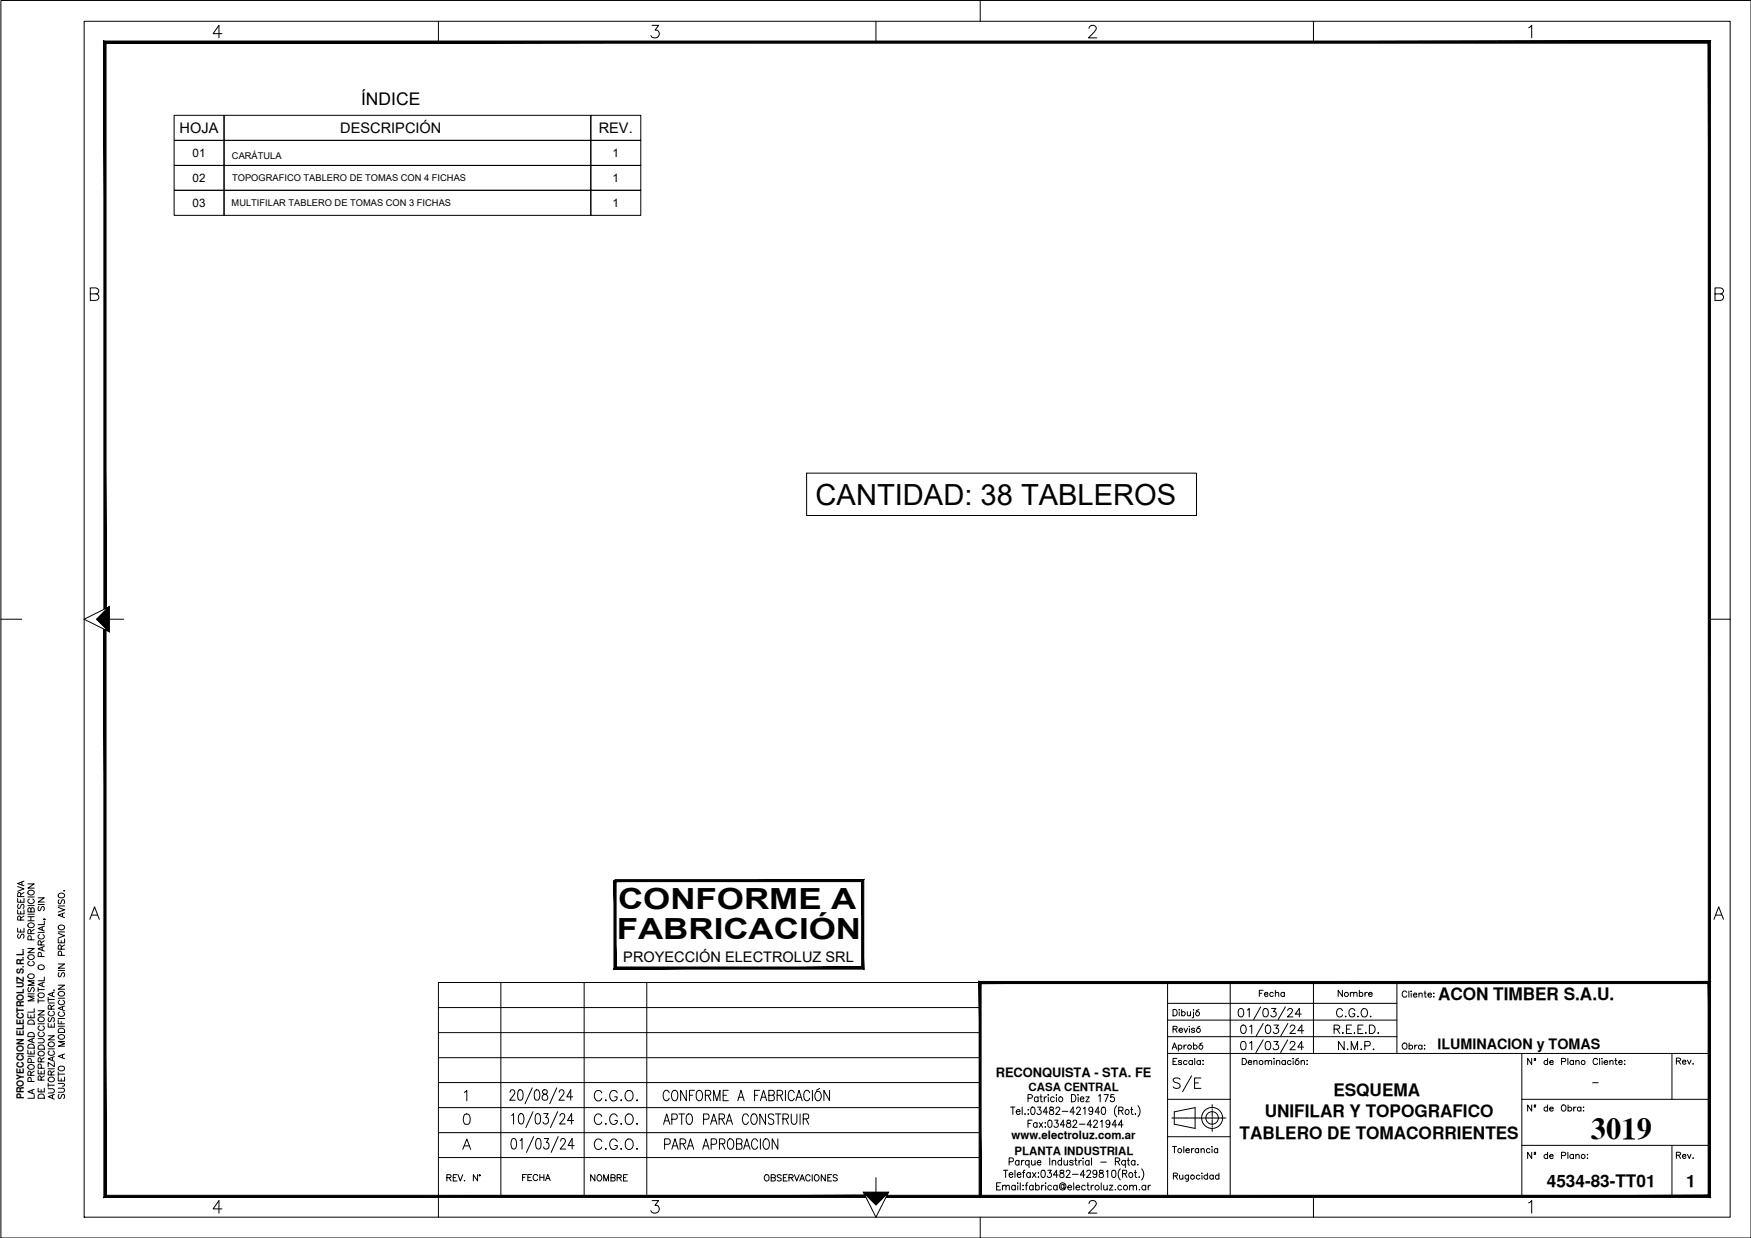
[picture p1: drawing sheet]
<svg xmlns="http://www.w3.org/2000/svg" width="420mm" height="297mm" viewBox="0 0 420 297" stroke-linecap="round" stroke-linejoin="round" font-family="sans-serif">
<!-- layer: TEXTO -->
<path d="M41.8 27.7h12v6h-12zM41.8 33.7h12v6h-12zM41.8 39.7h12v6h-12zM53.8 27.7h88v6h-88zM53.8 33.7h88v6h-88zM53.8 39.7h88v6h-88zM141.8 33.7h12v6h-12zM141.8 27.7h12v6h-12zM141.8 39.7h12v6h-12zM41.8 45.7h12v6h-12zM53.8 45.7h88v6h-88zM141.8 45.7h12v6h-12z" fill="none" stroke="#000" stroke-width=".24"/>
<!-- layer: GRILLA-MEC -->
<g fill="none" stroke="#000" stroke-width=".24">
<path d="M20.2 5.1h395v286.9h-395zM53.3 8.1h-2.2l1.4-2v3M105.2 5.1v5M156.5 6.1h1.5l-.8 1.1a.97 .97 0 0 1 1 1.1 .97 .97 0 0 1-1.3 .8l-.4-.1-.3-.5M210.2 5.1v5M261.3 6.8v-.1a.93 .93 0 0 1 1.2-.6l.3 .2a.62 .62 0 0 1 .1 .9l-1.7 1.9h2M315.2 5.1v5M366.8 6.7l.7-.6v3M21.7 70.5h1.3a.79 .79 0 0 0 .7-.8l-.3-.5-.4-.1h-1.3v3h1.3a.79 .79 0 0 0 .7-.6 .79 .79 0 0 0-.3-.9l-.4-.1M411.5 70.5h1.3a.79 .79 0 0 0 .8-.8l-.3-.5-.5-.1h-1.3v3h1.3a.79 .79 0 0 0 .8-.6 .79 .79 0 0 0-.3-.9l-.5-.1M410.2 148.6h5M22 219.6h1.4"/>
<path d="M411.7 219.6h1.4M21.5 220.6l1.2-3 1.1 3M411.3 220.6l1.1-3 1.2 3M53.3 290.1h-2.2l1.4-2v3M105.2 287v5M156.5 288.1h1.5l-.8 1.1a.97 .97 0 0 1 1 1.1 .97 .97 0 0 1-1.3 .8l-.4-.2-.3-.4M261.3 288.8l.2-.4a.95 .95 0 0 1 1.6 .2v.3l-.5 .7-1.4 1.5h2M315.2 287v5M366.8 288.6l.7-.5v3"/>
</g>
<!-- layer: 0 -->
<g fill="#000" stroke="#000" stroke-width=".24">
<path d="M23.2 148.6l3-3v6zM207.2 286.1h6l-3 3z"/>
<path d="M24.9 9.8v136.3h.5zM24.9 9.8l.5 .6v135.7zM24.9 9.8l.5 .6 385-.6zM25.4 10.4l385-.6-.5 .6zM410.4 9.8l-.5 .6 .5 276.9zM409.9 10.4l.5 276.9-.5-.5zM212.7 287.3h197.7l-.5-.5zM212.7 286.8h197.2l-197.2 .5z"/>
<path d="M147.6 211.1v.4l59.7-.4zM147.6 211.5l59.7-.4-.5 .4zM206.8 211.5l.5 21v-21.4zM206.8 211.5l.5 21-.5-.5zM147.3 232.5h60l-.5-.5zM147.8 232h59l-59.5 .5zM147.3 211.3v21.2l.5-.5zM147.3 211.3h.5v20.7z"/>
<path d="M24.9 287.3h182.8v-.5zM24.9 287.3l.5-.5h182.3zM24.9 151.1v136.2l.5-.5zM24.9 151.1h.5v135.7z"/>
</g>
<g fill="none" stroke="#000" stroke-width=".24">
<path d="M.2 .1h420v296.9h-420zM235.2 .1v5M193.5 113.5h93.6v10.2h-93.6zM.2 148.6h5M26.2 145.6l-6 3 6 3M26.2 145.6l-3 3 3 3M26.2 145.6v6M26.2 148.6h3.5M4.2 218.3v1h1.6v-1M4.2 215.5v1h1.6v-1M4.2 212.7l1.6 .6-1.6 .6M4.4 217l-.2 .3 .2 .7 .4-.2 .5-.8h.2l.3 .3-.3 .7"/>
<path d="M5 215.1l-.2-.9h-.4l-.2 .9h1.6M5 215.9v.6M5 218.7v.6M5.2 211.6v.7M5.8 211.4l-1.6 .6 1.6 .5M5.8 219.8l-.8 .5M5.8 214.2l-.8 .4M6.7 212.1h1.5l-1.5 1h1.5M6.7 219.9h1.5M6.7 219.4h1.5M6.7 217.3h1.5M6.7 215.2h1.5"/>
<path d="M6.8 213.9a.75 .75 0 0 1 .9-.3 .75 .75 0 0 1 .4 .8 .75 .75 0 0 1-.9 .3 .75 .75 0 0 1-.4-.8zM7.1 215.7a.62 .62 0 0 0-.3 .9 .62 .62 0 0 0 .8 .2 .56 .56 0 0 0 .6-.4 .56 .56 0 0 0-.4-.7M7.4 218.2l.3-.4 .3 .1 .2 .3v.6h-1.5l.2-.9h.4l.1 .9M7.4 219.9v1M9.1 215.4h1.5l-1.5 1h1.5M9.1 217h1.5M9.4 217.5l-.3 .4 .1 .5 .2 .1 .3-.1 .3-.7 .4-.2 .2 .4-.2 .6M14 217.7l1.5 .6-1.5 .5M14 217.4h1.5M14.1 214.6a.75 .75 0 0 1 .9-.3 .75 .75 0 0 1 .4 .9 .75 .75 0 0 1-.9 .2 .75 .75 0 0 1-.4-.8zM14.2 215.9l-.2 .3 .2 .7 .4-.2 .3-.8h.2h.2l.2 .3-.2 .7M15 219.2v.7"/>
<path d="M15.3 213.7h.2zM15.5 219l-1.5 .6 1.5 .6M4.2 222.7v.9h1.6v-.9M4.4 224.1l-.2 .4 .2 .6 .4-.1 .4-.8 .1-.1h.2l.3 .4-.3 .6M5 220.8l-.1-.9-.4-.1-.3 .3v.7h1.6M5 223v.6M6.7 227.6h1.5l-1.5 1h1.5M6.7 238.4h1.5M6.7 220.9h1.5M6.8 233.9a.75 .75 0 0 1 .9-.3 .75 .75 0 0 1 .4 .9 .75 .75 0 0 1-.9 .3 .75 .75 0 0 1-.4-.9zM6.8 229.3a.75 .75 0 0 1 .9-.2 .75 .75 0 0 1 .4 .8 .75 .75 0 0 1-.9 .3 .75 .75 0 0 1-.4-.9zM6.8 221.7a.74 .74 0 0 1 .9-.3 .74 .74 0 0 1 .4 .9 .74 .74 0 0 1-.9 .3 .74 .74 0 0 1-.4-.9z"/>
<path d="M6.9 236.9l-.2 .4 .2 .6 .4-.1 .5-.9a.57 .57 0 0 1 .4 .5 .57 .57 0 0 1-.2 .5M7.1 230.7a.54 .54 0 0 0-.4 .6 .54 .54 0 0 0 .6 .4 .61 .61 0 0 0 .8-.2 .61 .61 0 0 0-.1-.8h-.2M7.4 224l-.1-.8-.3-.2-.3 .4v.6h1.5M7.5 225.5l-.1-.9h-.5l-.2 .9h1.5M8.2 239h-1.5l1.5 .6-1.5 .5h1.5M8.2 235.3h-1.5l1.5 .6-1.5 .5h1.5M8.2 223l-.8 .5M9.1 236.9v1M9.1 239.6v1.1M9.1 237.4h1.5M9.1 223.7h1.5M9.2 238.5a.74 .74 0 0 1 .9-.3 .74 .74 0 0 1 .4 .9 .75 .75 0 0 1-.9 .3 .75 .75 0 0 1-.4-.9z"/>
<path d="M9.4 231.6a.72 .72 0 0 1 .8-.1 .72 .72 0 0 1 .3 .9 .69 .69 0 0 1-.9 .2 .69 .69 0 0 1-.2-1zM9.5 224.2a.55 .55 0 0 0-.4 .6 .55 .55 0 0 0 .6 .5h.4a.55 .55 0 0 0 .5-.5 .55 .55 0 0 0-.3-.6M9.9 226.7l-.1-.8-.4-.2-.2 .2-.1 .8h1.5M9.9 229.5v-.8l-.5-.2-.2 .2-.1 .8h1.5M10.1 222.4v.8M10.1 227.3v.7M10.1 235.9v.7M10.5 220.5v.2v-.2l.4 .2M10.6 235.7l-1.5 .5 1.5 .6M10.6 234.4v.9h-1.5M10.6 227.1l-1.5 .6 1.5 .5M10.6 222.2l-1.5 .6 1.5 .6"/>
<path d="M10.6 221v.9h-1.5M10.6 225.7l-.7 .5M11.6 239.3v1M11.6 239.8h1.4M12.6 238.2v.8M12.9 237.6h.1zM13 238l-1.4 .6 1.4 .6M14 236.4h1.5l-1.5 .9h1.5M14 231.3h1.5l-1.5 1h1.5M14 225.3v.9h1.5v-.9M14 223.9l1.5 .6-1.5 .6M14 239.5h1.5"/>
<path d="M14 232.9h1.5M14 223.6h1.5M14.1 238.2a.74 .74 0 0 1 .9-.3 .74 .74 0 0 1 .4 .8 .74 .74 0 0 1-.9 .3 .74 .74 0 0 1-.4-.8zM14.2 233.4l-.2 .3 .2 .7 .4-.2 .3-.7 .4-.1 .2 .3-.2 .7M14.2 222.1a.71 .71 0 0 1 1-.1 .71 .71 0 0 1 .1 1 .71 .71 0 0 1-1 .1 .71 .71 0 0 1-.1-1zM14.7 227.7l-.1-.8-.3-.2-.3 .4v.6h1.5M14.7 225.7v.5M14.8 229.2l-.2-.9-.3-.1-.3 .4v.6h1.5M15.5 226.7l-.8 .5M120.2 235.7v51.3M140.2 235.7v51.3M155.2 235.7v51.3"/>
<path d="M235.2 235.7h-130v51.3M280.2 235.7v51.1M295.2 235.7v51.1M315.2 235.7v17.1M335.2 235.7v17.1M337.6 238.1a.57 .57 0 0 0-.7-.3 .57 .57 0 0 0-.4 .5v.4a.57 .57 0 0 0 .4 .6 .57 .57 0 0 0 .7-.4M338.1 237.8v1.5M338.6 237.8v.1zM338.6 238.3v1M339.1 238.7h.9a.45 .45 0 0 0-.7-.4 .45 .45 0 0 0-.1 .7l.3 .3 .5-.3M340.5 238.5l.3-.2h.4v1M340.5 238.3v1"/>
<path d="M341.7 238.3h.5M341.9 237.8l.1 1.4 .3 .1M342.6 238.7h.9a.48 .48 0 0 0-.5-.4 .48 .48 0 0 0-.5 .5 .48 .48 0 0 0 .5 .5l.5-.3M344 238.3h.1zM344 239.1v.2zM6.7 252v.9h1.5v-.9M6.7 243.3v.9h1.5v-.9M6.7 253.4h1.5M6.8 255.7a.75 .75 0 0 1 .9-.3 .75 .75 0 0 1 .4 .9 .75 .75 0 0 1-.9 .3 .75 .75 0 0 1-.4-.9zM6.8 245a.84 .84 0 0 1 1.4 .2v.5h-1.5zM6.9 250.6a.83 .83 0 0 1 .9 0 .83 .83 0 0 1 .4 .9h-1.5zM6.9 247.8l.4-.1 .7 .1 .2 .9h-1.5z"/>
<path d="M7.4 258l-.1-.8-.3-.2-.3 .4v.6h1.5M7.4 243.7v.5M7.4 252.3v.6M7.5 259.5l-.1-.9-.2-.1-.4 .1-.1 .9h1.5M7.5 254.9l-.1-.8-.2-.2-.4 .2-.1 .8h1.5M7.7 249.3v.7M8.2 249.1l-1.5 .6 1.5 .5M8.2 242v.9h-1.5M8.2 257l-.8 .5M9.1 256.7v1h1.5v-1M9.1 249.2h1.1l.4 .5-.1 .3-.3 .2h-1.1M9.1 242.5h1.5l-1.5 1h1.5"/>
<path d="M9.1 245.6h1.5M9.1 240.1h1.5M9.2 252.5a.71 .71 0 0 1 1-.3 .71 .71 0 0 1 .2 1 .74 .74 0 0 1-.9 .1 .74 .74 0 0 1-.3-.8zM9.2 251a.83 .83 0 0 1 1.4 .2v.5h-1.5zM9.2 244.3a.71 .71 0 0 1 1-.3 .71 .71 0 0 1 .2 1 .74 .74 0 0 1-.9 .1 .74 .74 0 0 1-.3-.8zM9.5 247.6a.57 .57 0 0 0-.4 .7 .57 .57 0 0 0 .6 .4h.4a.57 .57 0 0 0 .5-.4 .57 .57 0 0 0-.3-.7M9.5 246.2a.55 .55 0 0 0-.4 .6 .55 .55 0 0 0 .6 .4h.4a.55 .55 0 0 0 .5-.4 .55 .55 0 0 0-.3-.6M9.9 259.2l-.1-.9-.4-.2-.2 .2-.1 .9h1.5M9.9 254.8l-.1-.9-.4-.1-.2 .1-.1 .9h1.5M9.9 257.1v.6M9.9 256.3v-.9l-.3-.1-.4 .1-.1 .9h1.5M10.6 258.1l-.7 .5"/>
<path d="M10.6 253.8l-.7 .5M11.6 248.5h1.4l-1.4 1h1.4M11.6 245.5v1h1.4v-1M11.6 259.9v.9M11.6 256.4h1.4M11.6 251.7h1.4M11.6 240.7h1.4M11.6 258.7a.67 .67 0 0 1 1.1-.3 .67 .67 0 0 1 0 1.1 .67 .67 0 0 1-.8 0 .67 .67 0 0 1-.3-.8zM11.8 250.1a.69 .69 0 0 1 .9-.1 .69 .69 0 0 1 .1 1 .69 .69 0 0 1-.9 .1 .69 .69 0 0 1-.1-1zM11.8 244.2l-.2 .3 .2 .6 .3-.1 .4-.8 .5 .1v.7l-.2 .1M11.9 252.2a.61 .61 0 0 0-.3 .8 .61 .61 0 0 0 .9 .2 .55 .55 0 0 0 .5-.4 .55 .55 0 0 0-.3-.6M11.9 242.6a.7 .7 0 0 0 .1 1.2 .7 .7 0 0 0 1-.5v-.4l-.3-.3"/>
<path d="M12.3 257.9l-.2-.9h-.4l-.1 .9h1.4M12.3 242.1l-.1-.8-.5-.1-.1 .9h1.4M12.3 245.9v.6M12.6 253.7v.8M13 254.9v1l-1.4-1v1M13 253.5l-1.4 .6 1.4 .6M13 256.9l-.7 .6M13 241.2l-.7 .5M14 260h1.3l.2 .4-.5 .2M14 258.4v1h1.5v-1M14 244.7v.9h1.5M14 257.7h1.5"/>
<path d="M14 257.2v1M14 246.2h1.5M14 244.4h1.5M14.1 256.1a.75 .75 0 0 1 .9-.3 .75 .75 0 0 1 .4 .9 .75 .75 0 0 1-.9 .2 .75 .75 0 0 1-.4-.8zM14.1 247a.84 .84 0 0 1 1.4 .2v.5h-1.5zM14.2 248.4a.69 .69 0 0 1 1-.2 .69 .69 0 0 1 .1 1 .69 .69 0 0 1-1 .1 .69 .69 0 0 1-.1-.9zM14.4 242.8a.54 .54 0 0 0-.4 .6 .54 .54 0 0 0 .6 .5 .63 .63 0 0 0 .8-.2 .63 .63 0 0 0-.1-.8l-.2-.1M14.4 240a.54 .54 0 0 0-.4 .6 .54 .54 0 0 0 .6 .5 .61 .61 0 0 0 .7-.2 .61 .61 0 0 0 0-.8l-.2-.1M14.7 245.1v.5M14.7 258.8v.6M15 241.6v.7M15 253.1v.7"/>
<path d="M15.5 252.9l-1.5 .5 1.5 .6M15.5 249.9h-1.5l1.5 .5-1.5 .6h1.5M15.5 241.4l-1.5 .5 1.5 .6M105.2 259.7h130M105.2 253.8h130M105.2 247.8h130M105.2 241.8h130M280.2 240.7h55M280.2 244.8h55M280.2 248.7h55M280.2 252.8h130M281.3 251.7l.5-1.5 .6 1.5"/>
<path d="M281.5 246.9h.8l.1-.5-.9-.2v1.5M281.5 242.2h.5a.84 .84 0 0 1 .5 .8 .84 .84 0 0 1-.5 .7h-.5zM281.5 251.2h.7M282 246.9l.4 .8M282.4 253.9h-.9v1.5M282.7 250.9a.47 .47 0 0 1 .7 0 .47 .47 0 0 1 0 .7 .47 .47 0 0 1-.7-.1M282.7 250.7v1.5M282.9 247.2h.9l-.1-.3a.47 .47 0 0 0-.7 0 .47 .47 0 0 0 .1 .7 .47 .47 0 0 0 .7-.1M283 242.2v.1zM283 242.8v.9M283.5 254.7l-.2-.2h-.5l-.1 .2 .8 .3v.4h-.7l-.1-.2M283.5 242.9a.47 .47 0 0 1 .7 0 .47 .47 0 0 1 0 .7 .47 .47 0 0 1-.7-.1"/>
<path d="M283.5 242.2v1.5M284.1 246.7l.4 1 .5-1M284.1 250.7v1M284.7 250.7l-.4 .1-.2 .3M284.8 254.7a.47 .47 0 0 0-.7-.1 .47 .47 0 0 0 0 .7 .47 .47 0 0 0 .7-.1M284.9 242.7l.1 1h.3l.4-.3M285.3 246.3h.2zM285.4 246.8v.9M285.7 242.7v1M286.1 254.7a.49 .49 0 0 0-.7-.1 .49 .49 0 0 0 0 .7 .49 .49 0 0 0 .7-.1M286.1 254.5v.9M286.4 250.9a.49 .49 0 0 1 .7-.1 .49 .49 0 0 1 0 .8 .49 .49 0 0 1-.7-.1"/>
<path d="M286.4 242.2v.1zM286.4 242.8l-.1 1.4h-.3M286.4 250.2v1.5M286.7 246.9l-.3-.2-.5 .2 .7 .4v.3l-.4 .1-.3-.2M286.7 253.9v1.5M287.7 242.2l-.7 .3M287.9 246.2l-.6 .3M288 254.7a.47 .47 0 0 0-.7-.1 .47 .47 0 0 0 0 .7 .47 .47 0 0 0 .7-.1M288 254.5v.9M288.5 250.2l-.7 .3M288.6 254.5h.2zM297.4 242.1a.59 .59 0 0 1 .9 .2 .93 .93 0 0 1 .1 1.2 .93 .93 0 0 1-1 .4 1.46 1.46 0 0 1 0-1.8z"/>
<path d="M297.9 250a.68 .68 0 0 1 1 .3 1 1 0 0 1-.7 1.6 1.08 1.08 0 0 1-.4-1.6zM298 246.1a.59 .59 0 0 1 .9 .2 .93 .93 0 0 1 .1 1.1 .93 .93 0 0 1-1 .4 1.46 1.46 0 0 1 0-1.7zM298.1 253.9h.5a.78 .78 0 0 1 .5 .8 .78 .78 0 0 1-.5 .7h-.5zM299.3 242.3l.5-.3v2M299.5 254.9h.9a.48 .48 0 0 0-.6-.4 .48 .48 0 0 0-.4 .4 .48 .48 0 0 0 .4 .5l.6-.2M299.8 250.3l.6-.4v2M299.9 246.3l.5-.4v2.1M300.9 254.7l.3-.2h.4v.9M300.9 254.5v.9M302.5 241.6l-1.7 3M303.1 249.5l-1.7 3M303.1 245.6l-1.7 3"/>
<path d="M303.3 242.1a.63 .63 0 0 1 .9 .2 1.39 1.39 0 0 1-.4 1.7h-.2a1.34 1.34 0 0 1-.3-1.9zM303.6 254.7l.3-.2h.4v.9M303.6 254.5v.9M303.9 250a.64 .64 0 0 1 .9 .3 1.01 1.01 0 0 1-.6 1.6 1.25 1.25 0 0 1-.3-1.9zM303.9 246.1a.63 .63 0 0 1 .9 .2 1.39 1.39 0 0 1-.4 1.7h-.2a1.34 1.34 0 0 1-.3-1.9zM304.3 254.7l.4-.2h.4v.9M305.1 242h1.1l-.6 .7a.67 .67 0 0 1 .5 1.1 .67 .67 0 0 1-1.2-.2M305.7 249.9h1l-.5 .7a.67 .67 0 0 1 .6 1 .67 .67 0 0 1-1.1 .2l-.2-.3M305.7 245.9h1l-.5 .8a.67 .67 0 0 1 .5 1.1 .67 .67 0 0 1-1.2-.2M305.7 253.9v.2zM305.7 254.5v.9M306.3 254.7l.3-.2h.4l.1 .9"/>
<path d="M306.3 254.5v.9M308.4 254.7a.49 .49 0 0 0-.7-.1 .49 .49 0 0 0 0 .7 .49 .49 0 0 0 .7-.1M308.4 254.5v.9M308.4 241.6l-1.7 3M309 242.5l.4-.5h.4l.3 .3-.2 .7-1 1h1.4M309 249.5l-1.7 3M309 245.6l-1.7 3M309.6 250.3l.2-.3 .5-.1 .3 .2 .1 .4-1.2 1.4h1.3M309.6 246.5l.4-.6h.3l.4 .4-.2 .7-1 1h1.4M309.8 254.7a.49 .49 0 0 0-.7-.1 .49 .49 0 0 0 0 .7 .49 .49 0 0 0 .7-.1M310.3 253.9v.2zM310.3 254.5v.9"/>
<path d="M311.6 253.9l-.7 .3M312.2 254.7l.3-.2h.4l.1 .9M312.2 254.5v.9M312.3 243.3h-1.5l1-1.3v2M312.8 251.2h-1.4l.9-1.3v2M312.8 247.3h-1.4l1-1.4v2.1M313.6 254.5h.1zM313.6 255.4h.1zM320.1 246.9l1.2-.1 .2-.5-.5-.4h-.9v2.1M320.8 246.9l.7 1.1M322.2 242.5a.74 .74 0 0 0-.9-.5 .74 .74 0 0 0-.6 .8 .83 .83 0 0 0 .3 1 .83 .83 0 0 0 1-.1l.2-.2M322.8 243.9h.2z"/>
<path d="M323.1 246.9h.8M324.3 245.9h-1.2v2.1M325.1 242.5a.72 .72 0 0 0-.9-.5 .72 .72 0 0 0-.5 .8 .83 .83 0 0 0 .2 1 .83 .83 0 0 0 1.1-.1l.1-.5h-.5M325.8 243.8l.2 .1-.2 .1zM325.8 246.9h.8M327 242.1a1 1 0 0 1 1.2 .7 1 1 0 0 1-.6 1.2 1.05 1.05 0 0 1-1-.7 1.05 1.05 0 0 1 .4-1.2zM327.1 245.9h-1.3v2.1M328.6 245.9h.7a1.08 1.08 0 0 1 .7 1.1 1.08 1.08 0 0 1-.7 1h-.7zM328.8 243.9h.2zM336.8 250.3a.7 .7 0 0 1 .8 .7 .7 .7 0 0 1-.8 .7l-.3-.5v-.4zM338.1 251a.47 .47 0 0 1 .7-.1 .47 .47 0 0 1 0 .7 .47 .47 0 0 1-.7-.1M338.1 250.3v1.4"/>
<path d="M339.5 250.8v.9M340.1 250.8a.45 .45 0 0 0-.6 .4M341.2 251a.47 .47 0 0 0-.7-.1 .47 .47 0 0 0 0 .7 .47 .47 0 0 0 .7-.1M341.2 250.8v.9M341.8 250.8h.1zM341.8 251.7h.1zM365.2 252.8v34M367.5 253.9v1.5l-.9-1.5v1.5M368.1 254.5h.4M371.3 254.7a.47 .47 0 0 0-.6-.1 .47 .47 0 0 0 0 .7 .47 .47 0 0 0 .6-.1M371.3 253.9v1.5M371.9 254.9h.8a.48 .48 0 0 0-.5-.4 .48 .48 0 0 0-.5 .4 .48 .48 0 0 0 .5 .5l.5-.2"/>
<path d="M374.7 254.7h.8l.2-.2-.1-.4-.9-.2v1.5M376.2 253.9v1.5M377.6 254.7a.49 .49 0 0 0-.8-.1 .49 .49 0 0 0 0 .7 .49 .49 0 0 0 .8-.1M377.6 254.5v.9M378.1 254.7l.2-.2h.5l.1 .9M378.1 254.5v.9M383.3 254.3a.55 .55 0 0 0-.6-.4 .55 .55 0 0 0-.4 .6v.4a.55 .55 0 0 0 .4 .5 .55 .55 0 0 0 .6-.3M383.8 253.9v1.5M384.3 254h.2zM384.4 254.5v.9M384.9 254.9h.9a.48 .48 0 0 0-.7-.3 .48 .48 0 0 0-.2 .6 .48 .48 0 0 0 .7 .2l.2-.2M386.3 254.7l.3-.2h.4l.1 .9"/>
<path d="M386.3 254.5v.9M387.5 254.5h.5M387.7 253.9v1.2l.1 .3h.3M388.4 254.9h.9a.45 .45 0 0 0-.7-.4 .45 .45 0 0 0-.1 .7l.3 .2 .5-.2M389.8 254.5h.1zM389.8 255.4h.1zM401.2 252.8v11M402.3 254.6l.8-.1 .2-.2-.1-.3-.9-.1v1.4M402.8 254.6l.5 .7M403.7 254.8h.8a.45 .45 0 0 0-.6-.4 .45 .45 0 0 0-.1 .7l.2 .2 .5-.2M404.9 254.4l.4 .9 .5-.9M406.3 255.2v.1z"/>
<path d="M7.7 261.6v.7M8.2 262.7v.8h-1.5M8.2 261.4l-1.5 .5 1.5 .6M9.1 261.1v.9h1.5v-.9M9.2 262.8a.83 .83 0 0 1 1.4 .2v.5h-1.5zM9.9 261.4v.6M11.6 261.2h1l.4 .4v.4l-.4 .2h-1M11.6 260.4h1.4M12.6 262.8v.7M13 262.6l-1.4 .5 1.4 .6M14 261.1h1.3l.2 .4-.1 .4-.3 .2h-1.1M14.2 262.6l-.2 .3 .2 .7 .4-.2 .5-.8h.2l.2 .3-.2 .7"/>
<path d="M105.2 271.8h130M105.2 265.8h130M105.2 277.7h130M242.1 278.8l.9-.1 .1-.7-1-.2v1.8M242.5 265.6h1M243 265.6v1.8M243.8 266.7h1a.47 .47 0 0 0-.5-.5 .47 .47 0 0 0-.5 .5l.1 .5 .3 .2 .6-.2M244.5 278.7a.5 .5 0 0 0-.7-.1 .5 .5 0 0 0 0 .8 .5 .5 0 0 0 .7-.1M244.5 278.4v1.2M245.1 278.4v1.2M245.3 265.6v1.8M245.7 278.4l-.3 .1-.3 .4"/>
<path d="M245.9 267.3h.1zM246.6 266.3h.2zM246.6 267.3h.2zM246.7 263.5l.9-.1 .1-.2v-.4l-1-.2v1.8M246.7 269.6h.6M246.9 278.7a.5 .5 0 0 0-.7-.1 .5 .5 0 0 0 0 .8 .5 .5 0 0 0 .7-.1M246.9 278.4v1.7M247.5 278.4l.1 1.1 .4 .1 .4-.3M247.5 265.7l.4-.1a1.07 1.07 0 0 1 0 1.8h-.2a1.28 1.28 0 0 1-.2-1.7zM247.7 268.8h-1v1.7M248.4 278.4v1.2M248.8 269.6a.51 .51 0 0 0-.7-.1 .51 .51 0 0 0 0 .8 .51 .51 0 0 0 .7-.1"/>
<path d="M248.8 269.4v1.1M248.9 278.9h.9l-.1-.3a.5 .5 0 0 0-.7 .1 .5 .5 0 0 0 .1 .7 .5 .5 0 0 0 .7-.1M249 265.6h.8l-.5 .7a.55 .55 0 0 1 .4 .9 .55 .55 0 0 1-.9-.1M249.1 263.4a.51 .51 0 0 0-.7 0 .51 .51 0 0 0 0 .7 .51 .51 0 0 0 .7 0M249.1 263.2v1.2M249.4 269.4l.8 1.1M249.5 263.2h.6M249.8 262.6v1.7l.3 .1M250.2 269.4l-.8 1.1M250.6 263.2v1.2M250.7 269.4h.2zM250.7 270.4h.2z"/>
<path d="M251.2 263.2l-.4 .1-.2 .4M251.4 266.8h-1.1l.7-1.2v1.8M251.5 262.6v.2zM251.5 263.3v1.1M251.6 268.8h.4a1.09 1.09 0 0 1 0 1.7h-.2a1.23 1.23 0 0 1-.2-1.7zM251.9 277.8v1.8M252 265.7v.5a.7 .7 0 0 1 .7 .3 .7 .7 0 0 1 0 .8 .54 .54 0 0 1-.9-.2 .54 .54 0 0 1 .5-.7l.4-.2 .1-.3a.54 .54 0 0 0-.8-.2zM252.5 278.8l.4-.4 .3 .1 .1 1.1M252.5 278.4v1.2M253 263.4a.51 .51 0 0 0-.8 0 .51 .51 0 0 0 0 .7 .51 .51 0 0 0 .8 0M253.1 268.8h.8l-.5 .6a.54 .54 0 0 1 .4 .9 .54 .54 0 0 1-.9-.1M253.4 266.1l.3-.5 .5 .2v.5l-.9 1.1h1"/>
<path d="M253.5 262.6v.2zM253.5 263.3v1.1M254.7 278.7a.5 .5 0 0 0-.7-.1 .5 .5 0 0 0 0 .8 .5 .5 0 0 0 .7-.1M254.7 277.8v1.8M254.9 266.6h1.3M255.3 278.4v.9a.38 .38 0 0 0 .6 .2l.3-.2M255.5 269.9h-1.1l.7-1.1v1.7M256.1 268.8l-.1 .4 .2 .2a.56 .56 0 0 1 .8 .5 .56 .56 0 0 1-.7 .6 .56 .56 0 0 1-.4-.7 .56 .56 0 0 1 .8-.4l.2-.4a.54 .54 0 0 0-.8-.2zM256.2 278.4v1.2M257.1 262.6a.92 .92 0 0 1 1 .6 .92 .92 0 0 1-.5 1.2h-.5zM257.5 269.2l.3-.4h.4l.2 .3-.1 .3-.9 1.1h1M257.5 278.7a.47 .47 0 0 0-.4-.3 .47 .47 0 0 0-.4 .3l.8 .6a.47 .47 0 0 1-.4 .3 .47 .47 0 0 1-.4-.3"/>
<path d="M257.9 266.8h-1.1l.7-1.2v1.8M257.9 278.4h.5M258.1 277.8v1.5l.4 .3M258.3 266.1l.3-.5 .6 .2v.5l-.9 1.1h1M258.7 262.6v.2zM258.7 263.3v1.1M258.9 278.4v1.2M259 269.7h1.4M259.2 263.7h.9l-.1-.4a.51 .51 0 0 0-.7 .1 .51 .51 0 0 0 .1 .8 .51 .51 0 0 0 .7-.1M259.5 278.4l-.3 .1-.3 .4M259.9 277.8v.2zM259.9 278.5v1.1"/>
<path d="M260 266l.4-.4v1.8M260.6 263.2h.8l-.8 1.2h.8M261.3 278.7a.5 .5 0 0 0-.7-.1 .5 .5 0 0 0 0 .8 .5 .5 0 0 0 .7-.1M261.3 278.4v1.2M261.9 277.8v1.8M262 269.9h-1.1l.7-1.1v1.7M262.2 266.2a.51 .51 0 0 1-.7 .4 .51 .51 0 0 1-.3-.7 .51 .51 0 0 1 .8-.2l.2 .5a.8 .8 0 0 1-.6 1.2l-.3-.2M262.4 269.2l.3-.4h.5l.1 .3v.3l-1 1.1h1.1M263.6 263l.4-.4v1.8M263.9 266.8h-1.1l.7-1.2v1.8M264.1 269.1l.4-.3v1.7M264.1 278.8h1.4"/>
<path d="M264.5 265.7l.3-.1a1.07 1.07 0 0 1 0 1.8h-.1a1.17 1.17 0 0 1-.2-1.7zM264.9 262.6h1l-.7 1.8M266.3 269.4a.49 .49 0 0 1-.7 .3 .49 .49 0 0 1-.1-.7 .49 .49 0 0 1 .7 0l.1 .4a.84 .84 0 0 1-.6 1.1l-.3-.3M267.3 262.6h-.7l-.1 .7a.57 .57 0 0 1 .8 .1 .57 .57 0 0 1-.1 .8 .57 .57 0 0 1-.8-.2M267.6 278.7l.9-.1 .2-.3-.1-.3-1-.2v1.8M267.9 265.3a1.99 1.99 0 0 0 0 2.7M268 269.9h-1.1l.7-1.1v1.7M268.1 278.7l.6 .9M268.4 266.5l1-.1 .1-.3-.1-.4-1-.1v1.8M269 266.5l.5 .9M269.5 269.9h-1.1l.7-1.1v1.7M270 278.7a.52 .52 0 0 0-.7-.1 .52 .52 0 0 0 0 .8 .52 .52 0 0 0 .7-.1"/>
<path d="M270 278.4v1.7M270.5 278.4h.5M270.7 277.8v1.5l.1 .2 .3 .1M271.3 266.2h.5M271.5 265.6v1.5l.1 .2 .3 .1M272.3 278.7a.5 .5 0 0 0-.7-.1 .5 .5 0 0 0 0 .8 .5 .5 0 0 0 .7-.1M272.3 278.4v1.2M272.4 267.2v.2zM273 279.4v.2zM273.1 265.3a1.99 1.99 0 0 1 0 2.7M280.2 263.8h15M280.2 272.7h15"/>
<path d="M281.2 268.3h.4M281.3 275.1h1M281.6 268.3h.1M281.8 266.8l5-1v4.9l-5-1zM281.8 275.1v1.5M281.8 268.3h.4M282.2 268.3h.1M282.4 268.3h.5M283 268.3h.4M283.5 268.3h.1M283.6 268.3h.4M284.1 275.1v1.5"/>
<path d="M284.1 268.3h.5M284.6 276h.8a.48 .48 0 0 0-.8-.2 .48 .48 0 0 0 .3 .8l.5-.2M284.6 268.3h.6M285.2 268.3h.1M285.4 268.3h.4M285.8 268.3h.1M285.9 275.6v1M286 268.3h.5M286.5 275.6l-.5 .2-.1 .2M286.6 268.3h.4M287.1 268.3h.1M287.2 268.3h.4"/>
<path d="M287.6 275.8a.48 .48 0 0 0-.7-.1 .48 .48 0 0 0 0 .7 .48 .48 0 0 0 .7 0M287.6 275.6v1M287.7 268.3h.5M288.2 275.9l.3-.3 .4 .1 .1 .9M288.2 275.6v1M288.2 268.3h.6M288.8 268.3h.1M289 268.3h.5M289.6 268.3h.5M290.2 268.3h.4M290.3 275.8a.48 .48 0 0 0-.7-.1 .48 .48 0 0 0 0 .7 .48 .48 0 0 0 .7 0M290.7 268.3h.1"/>
<path d="M290.8 268.3h.4M290.8 275.1v.1zM290.8 275.7v.9M290.9 265v.9M290.9 266.1v.3M290.9 266.6v1.3M290.9 268.1v.3M290.9 268.6v1.3M290.9 270.1v.3M290.9 270.6v.9M291.3 268.3h.5M291.8 268.3h.1"/>
<path d="M292 268.3h.4M292.2 275.8a.48 .48 0 0 0-.7-.1 .48 .48 0 0 0 0 .7 .48 .48 0 0 0 .7 0M292.2 275.6v1M292.4 268.3h.1M292.6 268.3h.5M293.2 268.3h.4M293.7 268.3h.1M293.8 268.3h.4M365.2 263.8h45M365.2 274.8h45M367.5 276.5v1.5l-.9-1.5v1.5M367.5 265.1v1.5l-.9-1.5v1.5"/>
<path d="M368.1 265.6h.4M368.1 277h.4M371.3 277.2a.48 .48 0 0 0-.7-.1 .48 .48 0 0 0 0 .7 .48 .48 0 0 0 .7 0M371.3 265.8a.47 .47 0 0 0-.6 0 .47 .47 0 0 0 0 .7 .47 .47 0 0 0 .6-.1M371.3 265.1v1.5M371.3 276.5v1.5M371.9 277.4h.8a.48 .48 0 0 0-.8-.2 .48 .48 0 0 0 .3 .8l.5-.2M371.9 266.1h.8a.48 .48 0 0 0-.5-.5 .48 .48 0 0 0-.5 .5 .48 .48 0 0 0 .5 .5l.5-.2M374.7 277.3l.9-.2 .1-.3-.4-.3h-.6v1.5M374.9 265.2a.7 .7 0 0 1 .9 .6 .7 .7 0 0 1-.9 .7l-.2-.4v-.6zM376.2 276.5v1.5M376.3 265.8a.49 .49 0 0 1 .7-.1 .49 .49 0 0 1 0 .8 .49 .49 0 0 1-.7-.1"/>
<path d="M376.3 265.1v1.5M377.6 277.2a.5 .5 0 0 0-.8-.1 .5 .5 0 0 0 0 .7 .5 .5 0 0 0 .8 0M377.6 277v1M377.6 265.6v1M378.1 277.3l.4-.3 .3 .1 .1 .9M378.1 277v1M378.2 265.6a.45 .45 0 0 0-.6 .5M379.3 265.8a.47 .47 0 0 0-.6 0 .47 .47 0 0 0 0 .7 .47 .47 0 0 0 .6-.1M379.3 265.6v1M379.9 265.7h.2zM379.9 266.5h.2zM380.8 277.1h.2z"/>
<path d="M380.8 277.9h.2zM401.2 274.9v12.1M402.3 277.2l.8-.1 .2-.4-.2-.2h-.8v1.4M402.8 277.2l.5 .7M403.7 277.4h.8a.46 .46 0 0 0-.7-.3 .46 .46 0 0 0 .1 .8h.3l.3-.2M404.9 277l.4 .9 .5-.9M406.2 277.9h.1zM107.2 282.6l.9-.1 .1-.4-.3-.3h-.7v1.6M107.7 282.6l.5 .8M108.8 282.6h.5M109.7 281.8h-.9v1.6h.9M109.9 281.8l.5 1.6 .6-1.6"/>
<path d="M111.4 283.3h.1zM114.6 281.8v1.6l-1-1.6v1.6M183.7 281.9a.7 .7 0 0 1 .9 .7 .7 .7 0 0 1-.9 .7l-.3-.5zM185 282.6l.9-.1 .2-.4-.4-.3h-.7v1.6l1-.2 .1-.3-.4-.3M187.5 282.1a.52 .52 0 0 0-.6-.3 .52 .52 0 0 0-.4 .4l1 .7v.3l-.4 .2-.6-.2M188 282.6h.6M188.9 281.8h-.9v1.6h.9M189.3 282.6l.9-.1 .1-.4-.3-.3h-.7v1.6M189.8 282.6l.5 .8M190.6 281.8l.6 1.6 .6-1.6M191.9 283.4l.6-1.6 .5 1.6M192.1 282.9h.7"/>
<path d="M194.4 282.2a.6 .6 0 0 0-.8-.3 .6 .6 0 0 0-.3 .9 .54 .54 0 0 0 .5 .6 .54 .54 0 0 0 .6-.4M194.9 281.8v1.6M195.7 281.9a.71 .71 0 0 1 .9 .7 .71 .71 0 0 1-.9 .7l-.3-.5zM198 281.8v1.6l-.9-1.6v1.6M198.6 282.6h.6M199.6 281.8h-1v1.6h1M200.9 282.1l-.2-.2a.53 .53 0 0 0-.8 .3l1 .7v.3l-.4 .2-.6-.2M207.2 286.1l3 5.9 3-5.9M207.2 286.1l3 3 3-3M207.2 286.1h6M210.2 282.6v3.5M235.2 292v5"/>
<path d="M239.1 284.6h.6M240.1 283.8h-1v1.7h1M240.5 284.7l.4-.3 .4 .1 .1 1M240.5 284.4v1.1M240.8 280.8h1M241.3 280.8v1.7M241.4 284.7l.4-.3 .3 .1 .1 1M242.1 281.8h.9a.45 .45 0 0 0-.4-.5 .45 .45 0 0 0-.5 .5v.2a.47 .47 0 0 0 .4 .5 .47 .47 0 0 0 .5-.2M243.5 280.8v1.7M243.6 284.6a.51 .51 0 0 0-.7 0 .51 .51 0 0 0 0 .7 .51 .51 0 0 0 .7 0M243.6 284.4v1.1M244.1 281.8h.9a.45 .45 0 0 0-.5-.5 .45 .45 0 0 0-.4 .5v.2a.47 .47 0 0 0 .3 .5 .47 .47 0 0 0 .6-.2"/>
<path d="M244.2 283.8v.2zM244.2 284.5v1M244.8 283.8v1.7M245.4 281.3h.5M245.4 284.5h.2zM245.4 285.4h.2zM246 280.8h-.3l-.1 .3v1.4M246 284.4h.5M246.6 283.8l-.3 .1v.2v1.4M247.2 281.6a.51 .51 0 0 0-.7 0 .51 .51 0 0 0 0 .7 .51 .51 0 0 0 .7 0M247.2 281.3v1.2M247.7 281.3l.9 1.2"/>
<path d="M247.9 284.6a.51 .51 0 0 0-.7 0 .51 .51 0 0 0 0 .7 .51 .51 0 0 0 .7 0M247.9 284.4v1.1M248.5 284.6a.51 .51 0 0 1 .7 0 .51 .51 0 0 1 0 .7 .51 .51 0 0 1-.7 0M248.5 283.8v1.7M248.6 281.3l-.9 1.2M249.1 281.4h.2zM249.1 282.4h.2zM249.9 284.4v1.1M250 280.8h.4a.92 .92 0 0 1 .3 1.4l-.1 .2-.4 .1a1.17 1.17 0 0 1-.2-1.7zM250.5 284.4a.5 .5 0 0 0-.6 .5M250.9 283.8v.2zM250.9 284.5v1"/>
<path d="M251.4 280.8h.9l-.5 .6a.55 .55 0 0 1 .5 .9 .55 .55 0 0 1-1-.1M252.3 284.6a.51 .51 0 0 0-.7 0 .51 .51 0 0 0 0 .7 .51 .51 0 0 0 .7 0M253.7 284.6a.51 .51 0 0 0-.8 0 .51 .51 0 0 0 0 .7 .51 .51 0 0 0 .8 0M253.7 284.4v1.1M253.9 281.9h-1.1l.7-1.1v1.7M254.4 280.8l-.1 .4 .3 .2a.58 .58 0 0 1 .7 .7 .58 .58 0 0 1-1 .2v-.1a.8 .8 0 0 1 .9-.9v-.5zM255.3 284.5l-.2-.3a.46 .46 0 0 0-.5 .6 .46 .46 0 0 0 .7 .3v-.2M255.3 284.2l.1 .9a.77 .77 0 0 0 .2-1 .77 .77 0 0 0-1-.3 .77 .77 0 0 0-.4 1 .8 .8 0 0 0 .5 .7 .8 .8 0 0 0 .9-.2M255.9 281.2l.3-.4h.4l.2 .3-.3 .6-.7 .8h1M256.2 284.9h.9a.45 .45 0 0 0-.4-.5 .45 .45 0 0 0-.5 .5l.1 .4 .3 .2 .5-.2M257.3 281.8h1.4M257.6 283.8v1.7"/>
<path d="M258.2 284.9h.9a.45 .45 0 0 0-.5-.5 .45 .45 0 0 0-.4 .5 .5 .5 0 0 0 .3 .6 .5 .5 0 0 0 .6-.2M260.4 281.9h-1.2l.8-1.1v1.7M260.4 284.6a.51 .51 0 0 0-.7 0 .51 .51 0 0 0 0 .7 .51 .51 0 0 0 .7 0M260.8 281.2l.1-.3 .2-.1h.4l.2 .3-.2 .6-.8 .8h1.1M260.8 284.4h.5M261 283.8v1.4l.4 .3M261.8 284.4v1.1M262.5 284.4l-.4 .1-.3 .4M263.2 281.3a.51 .51 0 0 1-.7 .4 .51 .51 0 0 1-.3-.7 .51 .51 0 0 1 .8-.2l.2 .5a.8 .8 0 0 1-.6 1.2l-.3-.2M263.9 280.8v.5l.1 .1a.59 .59 0 0 1 .8 .7 .59 .59 0 0 1-.9 .3 .73 .73 0 0 1 0-.8 .73 .73 0 0 1 .7-.3v-.5zM264.2 283.8v1.7M264.8 284.4v.8a.38 .38 0 0 0 .7 .2l.2-.2"/>
<path d="M265.5 281.1l.3-.3v1.7M265.7 284.4v1.1M266.2 284.4h.8l-.8 1.1h.8M267 280.8h.5l.3 .7a.78 .78 0 0 1-.5 1h-.1a1.28 1.28 0 0 1-.2-1.7zM267.5 285.4h.2zM268.8 280.4a1.98 1.98 0 0 0 0 2.7M269.1 284.6a.51 .51 0 0 0-.7 0 .51 .51 0 0 0 0 .7 .51 .51 0 0 0 .7 0M269.4 281.6l.9-.1v-.6l-.9-.1v1.7M269.9 281.6l.5 .9M271.1 284.7l.3-.3 .4 .1 .1 1M271.1 284.4v1.1M271.9 284.7l.4-.3 .4 .1v1"/>
<path d="M272.2 281.3h.5M272.4 280.8v1.4l.1 .2 .3 .1M273.3 282.4h.1zM273.3 285.4h.2zM273.9 280.4a1.98 1.98 0 0 1 0 2.7M274.9 284.6a.53 .53 0 0 0-.8 0 .53 .53 0 0 0 0 .8 .53 .53 0 0 0 .8-.1M274.9 284.4v1.1M275.5 284.4v1.1M276.1 284.4a.5 .5 0 0 0-.6 .5M281.6 282.1h.8l.1-.5-.9-.1v1.4M282.1 282.1l.4 .8M283 281.9l.1 1h.4l.3-.3"/>
<path d="M283.8 281.9v1M285.2 281.9l-.1 1.4-.2 .1h-.3M285.2 282.1a.48 .48 0 0 0-.7 0 .48 .48 0 0 0 0 .7 .48 .48 0 0 0 .7-.1M287.9 282.1a.48 .48 0 0 0-.7 0 .48 .48 0 0 0 0 .7 .48 .48 0 0 0 .7-.1M288.3 281.5h.2zM288.4 282v.9M289.8 282.1a.5 .5 0 0 0-.8 0 .5 .5 0 0 0 0 .7 .5 .5 0 0 0 .8-.1M289.8 281.5v1.4M291.1 282.1a.48 .48 0 0 0-.7 0 .48 .48 0 0 0 0 .7 .48 .48 0 0 0 .7-.1M291.1 281.9v1M292.5 282.1a.48 .48 0 0 0-.7 0 .48 .48 0 0 0 0 .7 .48 .48 0 0 0 .7-.1M292.5 281.5v1.4"/>
<circle cx="285.4" cy="251.2" r=".49"/>
<circle cx="287.4" cy="243.2" r=".48"/>
<circle cx="287.6" cy="247.2" r=".5"/>
<circle cx="288.1" cy="251.2" r=".49"/>
<circle cx="302.6" cy="254.9" r=".48"/>
<circle cx="311.3" cy="254.9" r=".49"/>
<circle cx="368.3" cy="254.1" r=".2"/>
<circle cx="379.9" cy="254.9" r=".49"/>
<circle cx="254.5" cy="263.7" r=".56"/>
<circle cx="270.4" cy="266.8" r=".56"/>
<circle cx="283.1" cy="276.1" r=".5"/>
<circle cx="290.9" cy="268.2" r="2.52"/>
<circle cx="290.9" cy="268.2" r="1.5"/>
<circle cx="368.3" cy="265.3" r=".2"/>
<circle cx="368.3" cy="276.7" r=".22"/>
<circle cx="379.9" cy="277.5" r=".51"/>
<circle cx="115.1" cy="282" r=".15"/>
<circle cx="263.2" cy="284.9" r=".56"/>
<circle cx="270.1" cy="284.9" r=".56"/>
<circle cx="271.3" cy="281.9" r=".56"/>
<circle cx="286.2" cy="282.4" r=".51"/>
</g>
<!-- layer: AUXILIAR1 -->
<path d="M410.1 287h.2M410.2 286.9v.1" fill="none" stroke="#000" stroke-width=".24"/>
<!-- layer: RECUADRO -->
<path d="M235 235.5v51.3h.4zM235 235.5l.4 .5v50.8zM235 235.5l.4 .5 175-.5zM235.4 236l175-.5-.5 .5zM410.4 235.5l-.5 .5 .5 51zM409.9 236l.5 51h-.5z" fill="#000" stroke="#000" stroke-width=".24"/>
<!-- layer: TEXTOS -->
<g fill="none" stroke="#000" stroke-width=".24">
<path d="M111 275.8l1-2.5 .9 2.5M111.4 262.1l.6-.5v2.5M111.4 274.9h1.2M111.5 267.4a.82 .82 0 0 1 1.2 .4 2.33 2.33 0 0 1-.2 1.9 .86 .86 0 0 1-1.2-.4 2.12 2.12 0 0 1 .2-1.9zM122.4 262.1l.2-.5 .5-.1 .3 .2 .1 .5-1.2 1.8h1.3M122.8 267.7l.4-.5v2.5M122.9 273.3l.5-.1a1.48 1.48 0 0 1 .5 2l-.2 .4-.5 .1a1.54 1.54 0 0 1-.5-2zM124.5 261.6l.5-.1a1.92 1.92 0 0 1 .2 2.4l-.4 .1a1.17 1.17 0 0 1-.6-1.4zM124.7 267.3l.4-.1a1.47 1.47 0 0 1 .5 2l-.2 .4-.4 .1a1.15 1.15 0 0 1-.6-1.4zM124.8 273.7l.5-.5v2.5M127.7 261l-1.7 3.8M127.9 266.7l-1.7 3.8"/>
<path d="M128.1 272.7l-1.8 3.8M128.5 261.6l.4-.1a1.54 1.54 0 0 1 .5 2l-.2 .4-.4 .1a1.13 1.13 0 0 1-.6-1.4zM128.7 267.3l.5-.1a1.67 1.67 0 0 1 0 2.5h-.3a1.2 1.2 0 0 1-.5-1.4zM128.8 273.3l.5-.1a1.54 1.54 0 0 1 .5 2l-.2 .4-.5 .1a1.92 1.92 0 0 1-.3-2.4zM130.3 261.6a.54 .54 0 0 0 .2 .9 .8 .8 0 0 1 .9 .5 .8 .8 0 0 1-.5 1 .71 .71 0 0 1-.8-.6 .71 .71 0 0 1 .6-.8l.5-.3a.55 .55 0 0 0-.3-.8zM130.5 267.2h1l-.6 .9a.74 .74 0 0 1 .7 1.1 .74 .74 0 0 1-1.3 0M130.6 273.2h1.1l-.6 .9a.75 .75 0 0 1 .6 1.1 .75 .75 0 0 1-1.2 .2l-.1-.2M133.6 261l-1.7 3.8M133.8 266.7l-1.7 3.8M133.9 272.7l-1.7 3.8M134.2 262.1l.2-.5 .6-.1 .3 .2v.5l-1.2 1.8h1.3M134.4 267.8v-.1a.63 .63 0 0 1 .7-.5l.3 .2 .1 .5-.2 .6-1 1.2h1.3"/>
<path d="M134.5 273.8l.2-.5a.68 .68 0 0 1 .9 .2 .68 .68 0 0 1-.2 1l-1 1.2h1.4M137.4 263.2h-1.4l.9-1.7v2.5M137.6 268.8h-1.4l1-1.6v2.5M137.8 274.9h-1.5l1-1.7v2.5M144.4 273.9a.92 .92 0 0 0-1.1-.6 .92 .92 0 0 0-.7 1 1.05 1.05 0 0 0 .4 1.3 1.05 1.05 0 0 0 1.3-.2l.1-.2M144.4 267.9a.92 .92 0 0 0-1.1-.6 .92 .92 0 0 0-.7 1v.5a.91 .91 0 0 0 .8 1 .91 .91 0 0 0 1-.6M144.4 262.2a.91 .91 0 0 0-1-.6 .91 .91 0 0 0-.8 1 1.12 1.12 0 0 0 .3 1.2 1.12 1.12 0 0 0 1.2 .2l.3-.4M145.2 275.7h.3l-.1 .1zM145.2 269.7l.2-.1 .1 .1zM145.2 264l.2-.1 .1 .1-.1 .1zM148.1 262.2a.91 .91 0 0 0-1.1-.6 .91 .91 0 0 0-.7 1 1.12 1.12 0 0 0 .3 1.2 1.12 1.12 0 0 0 1.1 .2l.4-.4v-.4h-.6M148.1 273.9a.94 .94 0 0 0-1.1-.6 .94 .94 0 0 0-.7 1 1.05 1.05 0 0 0 .4 1.3 1.05 1.05 0 0 0 1.3-.2l.1-.5h-.6"/>
<path d="M148.1 267.9a.94 .94 0 0 0-1.1-.6 .94 .94 0 0 0-.7 1 1.12 1.12 0 0 0 .3 1.1 1.12 1.12 0 0 0 1.1 .3l.4-.5v-.4h-.6M148.9 275.7h.3l-.1 .1zM148.9 264l.2-.1 .1 .1-.1 .1zM149.1 269.6l.1 .1-.1 .1-.2-.1zM150.2 273.7l.3-.3a1.2 1.2 0 0 1 1.4 .6 1.2 1.2 0 0 1-.2 1.4l-.5 .4a1.27 1.27 0 0 1-1.2-.8 1.27 1.27 0 0 1 .2-1.3zM150.2 267.7l.3-.3a1.2 1.2 0 0 1 1.4 .5 1.2 1.2 0 0 1-.2 1.5 .92 .92 0 0 1-1.1 .4 .92 .92 0 0 1-.6-1zM150.2 262a.92 .92 0 0 1 1.1-.3 .92 .92 0 0 1 .6 .9 1.08 1.08 0 0 1-.2 1.2 1.08 1.08 0 0 1-1.2 .2 1.5 1.5 0 0 1-.3-2zM152.7 275.7h.3l-.1 .1zM152.7 264l.2-.1 .1 .1-.1 .1zM152.9 269.6l.1 .1-.1 .1-.2-.1zM159.2 269.8l.8-2.5 .7 2.5M159.5 274.6h.9l.3-.3v-.8l-.3-.3h-.9v2.5"/>
<path d="M159.5 268.9h.9M160.6 262.2a.74 .74 0 0 0-.9-.6 .74 .74 0 0 0-.6 .9 1.11 1.11 0 0 0 1 1.6l.5-.6M161.2 268.5h1.1l.2-.4-.2-.7-1.1-.1v2.5M161.2 275.7l.8-2.5 .7 2.5M161.5 261.7l.2-.1a1.05 1.05 0 0 1 .9 1.5 .73 .73 0 0 1-.4 1 .73 .73 0 0 1-1-.6 1.66 1.66 0 0 1 .3-1.8zM161.5 274.9h.9M162.9 267.3h1.4M163.2 274.4h.8a.6 .6 0 0 0 .6-.6 .6 .6 0 0 0-.6-.6h-.8v2.5M163.6 267.3v2.5M163.9 274.4l.6 1.3M164.7 261.6v2.5l-1.4-2.5v2.5M164.9 275.7l.8-2.5 .8 2.5"/>
<path d="M165 267.4l.2-.1a1.2 1.2 0 0 1 .9 1.9 .75 .75 0 0 1-1 .6 .75 .75 0 0 1-.5-1l.1-.9zM165.2 274.9h1M165.4 262.8h.8M166.7 261.6h-1.3v2.5M167.2 261.9l.4-.3a1.34 1.34 0 0 1 1.1 1 1.34 1.34 0 0 1-.5 1.4l-.2 .1a1.07 1.07 0 0 1-1-1.6zM168.6 275.7l.8-2.5 .7 2.5M168.8 268.5h1.2l.1-.4-.1-.7-1.2-.1v2.5M168.9 274.9h1M169.2 262.8h.9a.61 .61 0 0 0 .5-.6 .61 .61 0 0 0-.5-.6h-.9v2.5M169.9 262.8l.7 1.3M170.5 269.8l.8-2.5 .7 2.5M170.6 274.6h.9l.4-.3 .1-.6-.2-.3-1.2-.2v2.5"/>
<path d="M170.8 268.9h1M171.2 264.1v-2.5l.8 2.5 .8-2.5v2.5M172.6 268.5h.8a.61 .61 0 0 0 .5-.6 .61 .61 0 0 0-.5-.6h-.8v2.5M172.6 274.4h.9a.61 .61 0 0 0 .5-.6 .61 .61 0 0 0-.5-.6h-.9v2.5M173.2 268.5l.7 1.3M173.3 274.4l.6 1.3M173.5 262.8h.8M174.2 269.8l.8-2.5 .8 2.5M174.5 268.9h1M174.8 261.6h-1.3v2.5h1.3M174.9 273.4l.2-.2a1.34 1.34 0 0 1 1.1 1 1.34 1.34 0 0 1-.5 1.4l-.2 .1a1.05 1.05 0 0 1-1-1.5zM176.7 274.4h.9a.61 .61 0 0 0 .5-.6 .61 .61 0 0 0-.5-.6h-.9v2.5h.9l.5-.4a.65 .65 0 0 0-.5-.9"/>
<path d="M177 264.1l.8-2.5 .8 2.5M177.3 263.3h1M178.4 275.7l.8-2.5 .8 2.5M178.7 274.9h1M179.6 267.9a.66 .66 0 0 0-.7-.6 .66 .66 0 0 0-.6 .6 1.59 1.59 0 0 0 .4 1.9 .74 .74 0 0 0 .9-.6M180.6 267.4l.5-.1a1.56 1.56 0 0 1 0 2.5 1.11 1.11 0 0 1-.9-1.6zM181.1 262.8h.7M181.8 273.8a.69 .69 0 0 0-1.1-.4 1.62 1.62 0 0 0 .2 2.3 .74 .74 0 0 0 .9-.5M182.3 261.6h-1.2v2.5M182.5 264.1l.7-2.5 .8 2.5M182.5 273.2v2.5M182.8 263.3h.9"/>
<path d="M183.5 273.4l.2-.2a1.11 1.11 0 0 1 .9 1.6 .72 .72 0 0 1-.5 .9 .72 .72 0 0 1-.9-.5 1.69 1.69 0 0 1 .3-1.8zM183.7 267.3v2.5l-1.4-2.5v2.5M184.5 262.8h.8a.61 .61 0 0 0 .5-.6 .61 .61 0 0 0-.5-.6h-.8v2.5h.8l.4-.3 .1-.5-.5-.5M185.7 267.6a.7 .7 0 0 0-.8-.3 .7 .7 0 0 0-.5 .6l.1 .3 1.1 .6a.61 .61 0 0 1-.4 1l-.7-.2-.1-.2M186.1 267.3h1.3M186.5 262.8h.8a.61 .61 0 0 0 .5-.6 .61 .61 0 0 0-.5-.6h-.8v2.5M186.6 273.2v2.5l-1.3-2.5v2.5M186.7 267.3v2.5M187.2 262.8l.6 1.3M187.9 268.5h.8a.61 .61 0 0 0 .5-.6 .61 .61 0 0 0-.5-.6h-.8v2.5M188.5 261.6v2.5M188.6 268.5l.6 1.3"/>
<path d="M189.9 267.3v1.8a.68 .68 0 0 0 .6 .7 .68 .68 0 0 0 .7-.7v-1.8M190.6 262.2a.74 .74 0 0 0-.9-.6 .74 .74 0 0 0-.6 .9 1.07 1.07 0 0 0 1 1.6l.5-.6M191 264.1l.7-2.5 .8 2.5M191.2 263.3h1M192 267.3v2.5M192.7 268.5h.9a.61 .61 0 0 0 .5-.6 .61 .61 0 0 0-.5-.6h-.9v2.5M193.4 268.5l.7 1.3M194.3 262.2a.72 .72 0 0 0-.9-.6 .72 .72 0 0 0-.5 .9 1.07 1.07 0 0 0 .9 1.6l.5-.6M194.9 261.6v2.5M195.9 261.9h.6a1.2 1.2 0 0 1 .6 1.2 1.2 1.2 0 0 1-1 1 1.43 1.43 0 0 1-.2-2.2zM196.7 261.1l-.8 .5M199.1 261.6v2.5l-1.4-2.5v2.5"/>
</g>
<text font-size="7.5" x="280.5" y="263.2">S/E</text>
<text font-size="7.3" x="381.7" y="273.3">3019</text>
<g font-size="7">
<text x="195.7" y="121.1">CANTIDAD: 38 TABLEROS</text>
<text x="148.3" y="218.2">CONFORME A</text>
<text x="148" y="225.2">FABRICACIÓN</text>
</g>
<g font-size="4.9">
<text x="320.3" y="252.9">N.M.P.</text>
<text x="140.8" y="284.7">NOMBRE</text>
</g>
<g font-size="4.4">
<text x="301.3" y="240.2">Fecha</text>
<text x="320.3" y="240.2">Nombre</text>
<text x="124.5" y="284.3">FECHA</text>
</g>
<text font-size="4.2" x="86.7" y="25.2">ÍNDICE</text>
<g font-size="4.1">
<text x="345.1" y="240">ACON TIMBER S.A.U.</text>
<text x="320" y="263">ESQUEMA</text>
<text x="303.5" y="268">UNIFILAR Y TOPOGRAFICO</text>
<text x="297.4" y="273.2">TABLERO DE TOMACORRIENTES</text>
<text x="371.2" y="284.9">4534-83-TT01</text>
<text x="404.6" y="284.8">1</text>
</g>
<g font-size="3.5">
<text x="43.1" y="31.9">HOJA</text>
<text x="81.7" y="31.9">DESCRIPCIÓN</text>
<text x="143.7" y="31.9">REV.</text>
<text x="149.6" y="230.7">PROYECCIÓN ELECTROLUZ SRL</text>
</g>
<text font-size="3.4" x="344.9" y="251.7">ILUMINACION y TOMAS</text>
<text font-size="3.1" x="238.9" y="258.5">RECONQUISTA - STA. FE</text>
<g font-size="2.8">
<text x="46.2" y="37.7">01</text>
<text x="147" y="37.7">1</text>
<text x="46.2" y="43.7">02</text>
<text x="147" y="43.7">1</text>
<text x="46.2" y="49.7">03</text>
<text x="147" y="49.7">1</text>
</g>
<g font-size="2.7">
<text x="246.8" y="261.7">CASA CENTRAL</text>
<text x="242.7" y="273.2">www.electroluz.com.ar</text>
<text x="243.5" y="277.1">PLANTA INDUSTRIAL</text>
</g>
<text font-size="2.6" x="381.4" y="261.1">-</text>
<text font-size="2.4" x="5.8" y="263.8" transform="rotate(-90 5.8 263.8)">PROYECCION ELECTROLUZ S.R.L.</text>
<g font-size="2.2">
<text x="55.7" y="38.2">CARÁTULA</text>
<text x="55.7" y="43.5">TOPOGRAFICO TABLERO DE TOMAS CON 4 FICHAS</text>
<text x="55.6" y="49.5">MULTIFILAR TABLERO DE TOMAS CON 3 FICHAS</text>
</g>
</svg>
